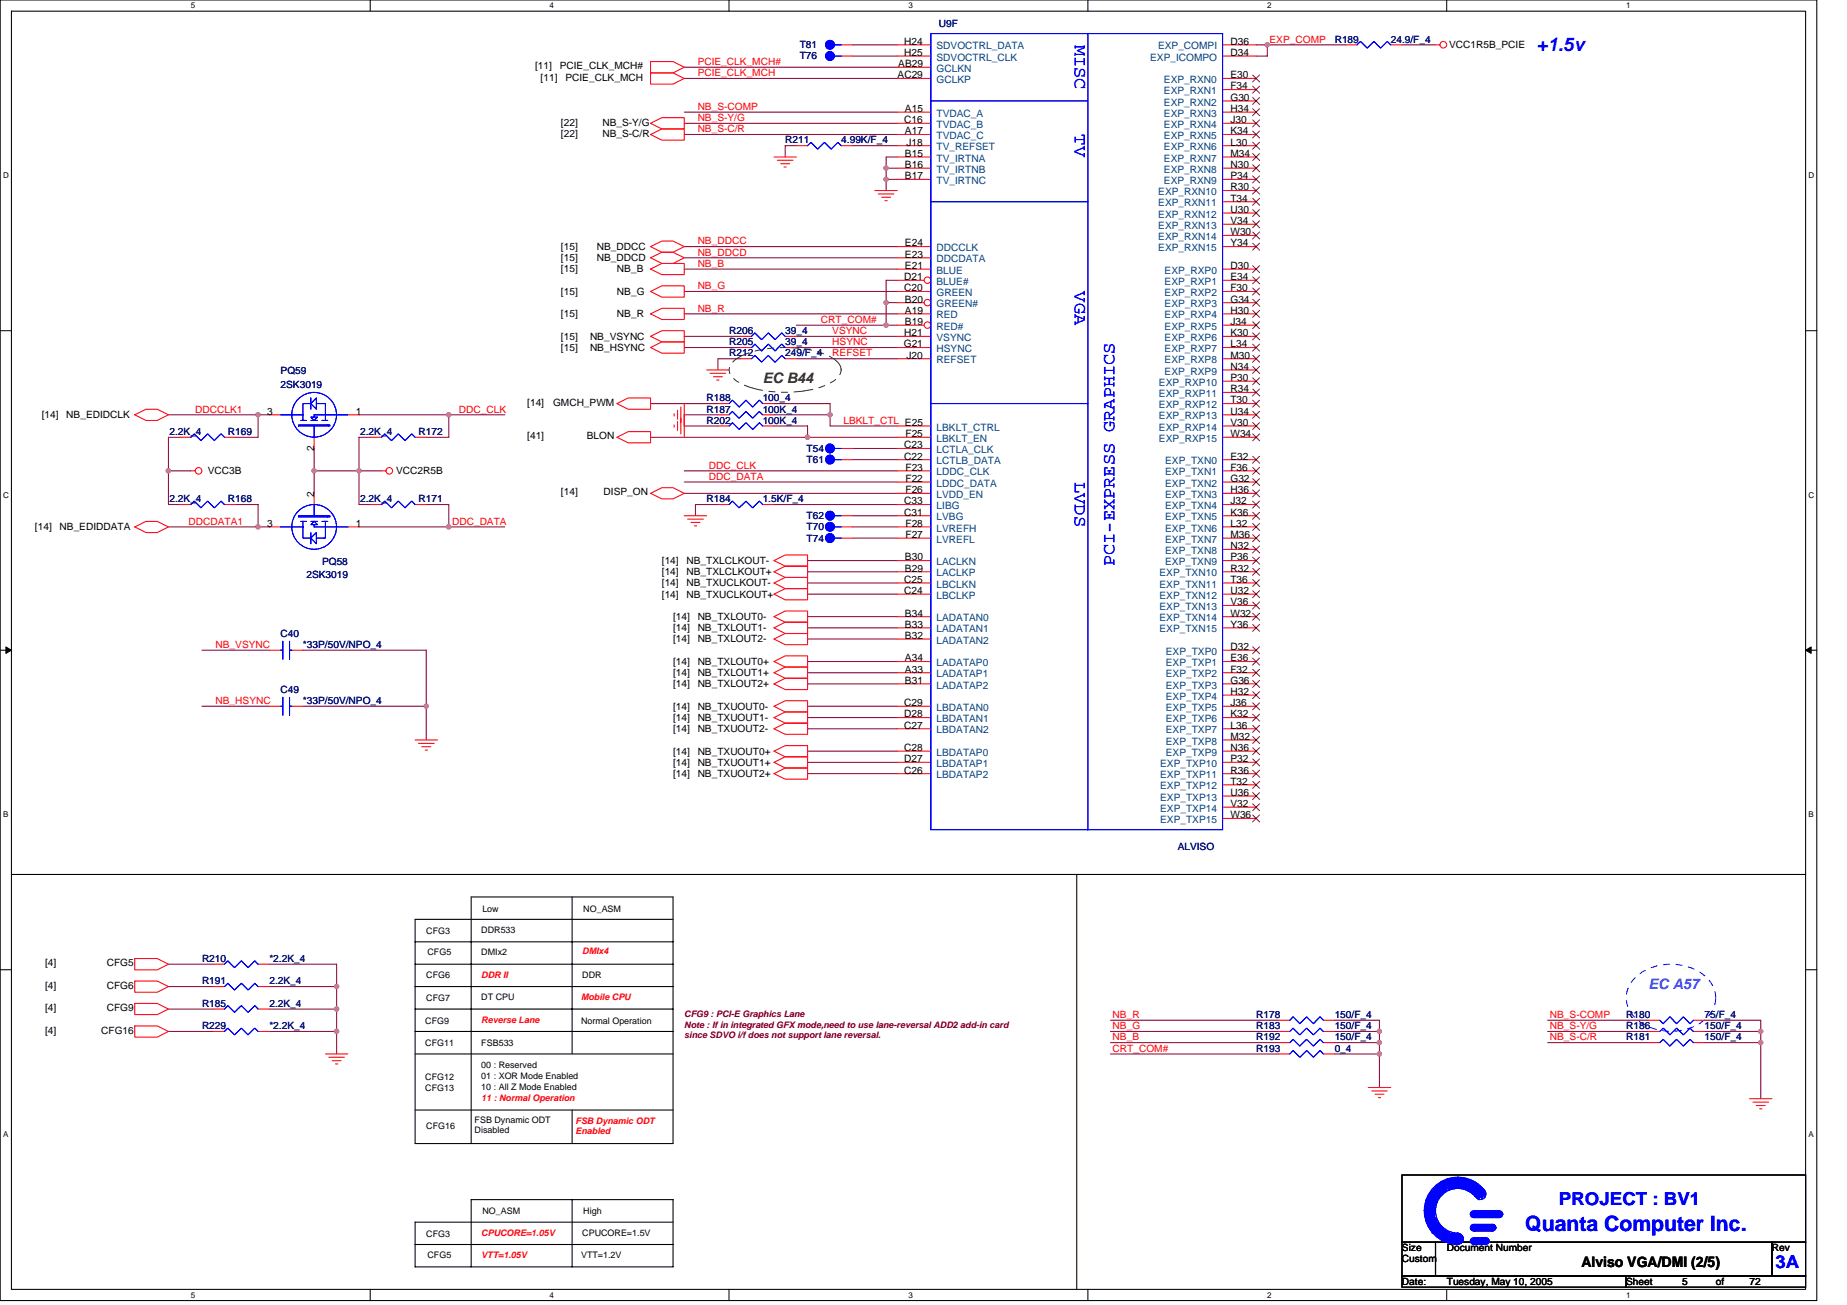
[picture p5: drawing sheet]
<svg xmlns="http://www.w3.org/2000/svg" width="297mm" height="210mm" viewBox="0 0 297 210" stroke-linecap="round" stroke-linejoin="round" font-family="sans-serif">
<path d="M0 0h292.2v209.2h-292.2zM1.8 1.8h288.6v205.6h-288.6z" fill="none" stroke="#000" stroke-width=".17"/>
<g fill="#fff">
<path d="M30.7 .2h.7v1.4h-.7z"/>
<path d="M30.7 207.6h.7v1.4h-.7z"/>
</g>
<path d="M59.5 0v1.8M59.5 207.4v1.8" fill="none" stroke="#000" stroke-width=".17"/>
<g fill="#fff">
<path d="M88.4 .2h.7v1.4h-.7z"/>
<path d="M88.4 207.6h.7v1.4h-.7z"/>
</g>
<path d="M117.2 0v1.8M117.2 207.4v1.8" fill="none" stroke="#000" stroke-width=".17"/>
<g fill="#fff">
<path d="M146.1 .2h.7v1.4h-.7z"/>
<path d="M146.1 207.6h.7v1.4h-.7z"/>
</g>
<path d="M175 0v1.8M175 207.4v1.8" fill="none" stroke="#000" stroke-width=".17"/>
<g fill="#fff">
<path d="M203.8 .2h.7v1.4h-.7z"/>
<path d="M203.8 207.6h.7v1.4h-.7z"/>
</g>
<path d="M232.7 0v1.8M232.7 207.4v1.8" fill="none" stroke="#000" stroke-width=".17"/>
<g fill="#fff">
<path d="M261.5 .2h.7v1.4h-.7z"/>
<path d="M261.5 207.6h.7v1.4h-.7z"/>
<path d="M.5 27.5h.9v1.4h-.9z"/>
<path d="M290.8 27.5h1v1.4h-1z"/>
<path d="M.5 78.9h.9v1.4h-.9z"/>
<path d="M290.8 78.9h1v1.4h-1z"/>
</g>
<path d="M0 53.2h1.8M290.4 53.2h1.8" fill="none" stroke="#000" stroke-width=".17"/>
<g fill="#fff">
<path d="M.5 130.3h.9v1.4h-.9z"/>
<path d="M290.8 130.3h.9v1.4h-.9z"/>
</g>
<path d="M0 104.6h1.8M290.4 104.6h1.8" fill="none" stroke="#000" stroke-width=".17"/>
<path d="M.9 104.1l.9 .5-.9 .5zM290.4 104.6l.9-.5v1z" fill="#000" stroke="#000" stroke-width=".16"/>
<g fill="#fff">
<path d="M.5 181.7h.9v1.4h-.9z"/>
<path d="M290.8 181.7h.9v1.4h-.9z"/>
</g>
<g fill="none" stroke="#000" stroke-width=".17">
<path d="M0 156h1.8M1.8 140.7h288.6M66.8 151.5h41.4M66.8 155.1h41.4M66.8 158.7h41.4M92 144.3v25.2M108.2 147.9h-41.4v36h41.4v-39.6h-32.4v39.6M173.2 140.7v66.7M290.4 156h1.8M66.8 162.3h41.4M66.8 165.9h41.4M66.8 169.5h41.4"/>
<path d="M66.8 178.5h41.4M92 178.5v5.4M92 193v10.8M108.2 196.6h-41.4v7.2h41.4v-10.8h-32.4v10.8M225.5 189h64.9v10.8h-64.9zM225.5 199.8h5.4v5.4h-5.4zM230.9 199.8h54.1v5.4h-54.1zM285 199.8h5.4v5.4h-5.4zM66.8 200.2h41.4M225.5 205.2h36v1.8h-36zM261.5 205.2h28.9v1.8h-28.9z"/>
</g>
<g fill="none" stroke="#800040" stroke-width=".17">
<path d="M110 12.6h34.3M110 10.8h34.3M110 18h34.3M110 19.8h34.3M137.1 7.2h7.2M137.1 9h7.2M202 7.2h14.4M203.8 7.2v1.8h-1.8M225.5 7.2h5.4M110 21.6h34.3M110 39.7h34.3M128.1 23.4h-1.8v1.9"/>
<path d="M137.1 23.4h7.2M142.5 27.1h1.8M142.5 28.9h1.8M144.3 25.3h-1.8v5.3M110 55.9h9.1M110 54.1h9.1M110 43.3h34.3M110 46.9h34.3M110 50.5h34.3M110 41.5h34.3M119.1 57.7h-3.6v1.8M128.1 55.9h16.2"/>
<path d="M128.1 54.1h16.2M128.1 57.7h16.2M128.1 52.3h16.2M142.5 48.7v3.6M144.3 45.1h-1.8v3.6h1.8M27.1 66.7h16.2M27.1 75.7h3.6M28.9 70.3h-1.8v10.9h1.8M41.5 66.7v3.6h-3.6M50.5 75.7h10.9M50.5 72.1v7.3M57.7 66.7h23.5"/>
<path d="M59.5 70.3h-1.8v10.9h1.8M72.2 66.7v3.6h-3.6M104.6 70.3h39.7M104.6 64.9h10.9M110 66.7h5.5M110 68.5h5.5M110 79.4h34.3M110 75.7h34.3M110 77.5h34.3M124.5 66.7h9M124.5 68.5h5.4v1.8M124.5 64.9h9v3.6h10.8"/>
<path d="M137.1 72.1h7.2M137.1 73.9h7.2M27.1 84.8h16.2M37.9 81.2h3.6v3.6M57.7 84.8h23.5M68.6 81.2h3.6v3.6M115.5 81.2h-3.7v1.8M124.5 81.2h19.8M129.9 90.2h14.4M129.9 92h14.4M129.9 93.8h14.4M129.9 95.6h14.4"/>
<path d="M129.9 99.2h14.4M137.1 84.8h7.2M137.1 86.6h7.2M137.1 83h7.2M32.5 113.6h10.8M32.5 104.6h10.8M48.7 113.6h19.9M48.7 104.6h19.9v14.4M129.9 117.2h14.4M129.9 115.4h14.4M129.9 113.6h14.4M129.9 101h14.4"/>
<path d="M129.9 102.8h14.4M129.9 106.4h14.4M129.9 108.2h14.4M129.9 110h14.4M129.9 120.8h14.4M129.9 122.6h14.4M129.9 124.4h14.4M27.1 155.1h7.2M27.1 158.7h7.2M43.3 155.1h10.8v14.4M43.3 158.7h10.8M27.1 165.9h7.2"/>
<path d="M27.1 162.3h7.2M43.3 165.9h10.8M43.3 162.3h10.8M178.6 164.1h27M178.6 167.7h27M178.6 165.9h27M178.6 169.5h27M214.6 165.9h7.2v1.8M214.6 164.1h7.2v1.8M214.6 167.7h7.2M214.6 169.5h7.2M221.8 167.7v7.2"/>
<path d="M248.9 164.1h16.2M248.9 167.7h16.2M248.9 165.9h16.2M274.1 165.9h9.1v1.8M274.1 164.1h9.1v1.8M274.1 167.7h9.1M283.2 167.7v9"/>
</g>
<g fill="#f0f" stroke="#f0f" stroke-width=".17">
<circle cx="203.8" cy="7.2" r=".35"/>
<circle cx="142.5" cy="28.8" r=".35"/>
<circle cx="129.9" cy="70.3" r=".35"/>
<circle cx="142.5" cy="52.3" r=".35"/>
<circle cx="142.5" cy="48.7" r=".35"/>
<circle cx="283.2" cy="165.9" r=".35"/>
<circle cx="283.2" cy="167.7" r=".35"/>
<circle cx="54.1" cy="165.9" r=".35"/>
<circle cx="54.1" cy="162.3" r=".35"/>
<circle cx="54.1" cy="158.7" r=".35"/>
<circle cx="142.5" cy="27" r=".35"/>
<circle cx="221.8" cy="165.9" r=".35"/>
<circle cx="221.8" cy="167.7" r=".35"/>
<circle cx="221.8" cy="169.5" r=".35"/>
<circle cx="41.5" cy="66.7" r=".35"/>
<circle cx="41.5" cy="84.7" r=".35"/>
<circle cx="72.2" cy="66.7" r=".35"/>
<circle cx="72.2" cy="84.7" r=".35"/>
<circle cx="57.7" cy="75.7" r=".35"/>
<circle cx="50.5" cy="75.7" r=".35"/>
<circle cx="27.1" cy="75.7" r=".35"/>
<circle cx="133.5" cy="66.7" r=".35"/>
<circle cx="68.5" cy="113.6" r=".35"/>
</g>
<g fill="none" stroke="#f00" stroke-width=".17">
<path d="M104.6 9.9h3.6l1.8 .9-1.8 .9h-3.6zM104.6 11.7h3.6l1.8 .9-1.8 .9h-3.6zM104.6 19.8l1.8-.9h3.6v1.8h-3.6zM135.3 7.2h1.8M135.3 9h1.8M144.3 7.2h5.4M144.3 9h5.4M144.3 10.8h5.4M144.3 12.6h5.4M144.3 18h5.4M144.3 19.8h5.4M216.4 7.2h1.8"/>
<path d="M223.7 7.2h1.8M230.9 7.2h.7M104.6 21.6l1.8-.9h3.6v1.8h-3.6zM104.6 39.7l1.8-.9h1.8l1.8 .9-1.8 .9h-1.8zM124.5 25.3h3.6M125 25.8h2.5M125.6 26.3h1.4M126.1 26.9h.3M128.1 23.4h1.8M135.3 23.4h1.8M140.7 30.6h3.6M141.2 31.2h2.6"/>
<path d="M141.8 31.7h1.4M142.3 32.3h.4M144.3 25.3h5.4M144.3 23.4h5.4M144.3 21.6h5.4M144.3 28.9h5.4M144.3 27.1h5.4M144.3 39.7h5.4M104.6 41.5l1.8-.9h1.8l1.8 .9-1.8 .9h-1.8zM104.6 54.1l1.8-.9h3.6v1.8h-3.6zM104.6 55.9l1.8-.9h3.6v1.8h-3.6zM104.6 43.3l1.8-.9h3.6v1.8h-3.6z"/>
<path d="M104.6 46.9l1.8-.9h3.6v1.8h-3.6zM104.6 50.5l1.8-.9h3.6v1.8h-3.6zM113.6 59.5h3.7M119.1 54.1h1.8M119.1 57.7h1.8M126.3 54.1h1.8M126.3 57.7h1.8M144.3 41.5h5.4M144.3 43.3h5.4M21.7 66.7l1.8-.9h1.8l1.8 .9-1.8 .9h-1.8zM30.7 75.7h.7M43.3 66.7h1.8"/>
<path d="M50.5 70.3v1.8M50.5 79.4v1.8M55.9 66.7h1.8M59.5 70.3h1.9M61.4 75.7h.7M66.8 70.3h1.8M99.2 70.3l1.8-.9h3.6v1.8h-3.6zM99.2 64.9l1.8-.9h3.6v1.8h-3.6zM104.6 79.4l1.8-1h1.8l1.8 1-1.8 .8h-1.8zM108.4 66.5v.4M108.4 68.3v.4M109 66v1.4"/>
<path d="M109 67.8v1.4M109.5 65.5v4.3M110 64.9v5.4M114.2 60h2.5M114.7 60.6h1.5M115.3 61.1h.3M115.5 66.7h1.8M122.7 66.7h1.8M135.3 72.1h1.8M135.3 73.9h1.8M21.7 84.8l1.8-.9h1.8l1.8 .9-1.8 .9h-1.8zM43.3 84.8h1.8"/>
<path d="M55.9 84.8h1.8M59.5 81.2h1.9M66.8 81.2h1.8M110 83h3.6M110.6 83.5h2.5M111.1 84h1.5M111.7 84.6h.3M115.5 81.2h1.8M122.7 81.2h1.8M124.5 90.2l1.8-.9h3.6v1.8h-3.6zM124.5 99.2l1.8-.9h3.6v1.8h-3.6zM124.5 92l1.8-.9h3.6v1.8h-3.6z"/>
<path d="M124.5 93.8l1.8-.9h3.6v1.8h-3.6zM124.5 95.6l1.8-.9h3.6v1.8h-3.6zM135.3 86.6h1.8M43.3 104.6h1.8M43.3 113.6h1.8M46.9 104.6h1.8M46.9 113.6h1.8M66.8 119h3.6M67.3 119.6h2.5M124.5 101l1.8-.9h3.6v1.8h-3.6zM124.5 102.8l1.8-.9h3.6v1.8h-3.6zM124.5 108.2l1.8-.9h3.6v1.8h-3.6z"/>
<path d="M124.5 110l1.8-.9h3.6v1.8h-3.6zM124.5 106.4l1.8-.9h3.6v1.8h-3.6zM124.5 115.4l1.8-.9h3.6v1.8h-3.6zM124.5 117.2l1.8-.9h3.6v1.8h-3.6zM124.5 113.6l1.8-.9h3.6v1.8h-3.6zM67.8 120.1h1.5M68.4 120.6h.3M124.5 122.6l1.8-.9h3.6v1.8h-3.6zM124.5 124.4l1.8-.9h3.6v1.8h-3.6zM124.5 120.8l1.8-.9h3.6v1.8h-3.6zM21.7 154.2h3.6l1.8 .9-1.8 .9h-3.6zM21.7 157.8h3.6l1.8 .9-1.8 .9h-3.6z"/>
<path d="M34.3 155.1h1.8M34.3 158.7h1.8M41.5 155.1h1.8M41.5 158.7h1.8M21.7 165h3.6l1.8 .9-1.8 .9h-3.6zM21.7 161.4h3.6l1.8 .9-1.8 .9h-3.6zM34.3 162.3h1.8M41.5 162.3h1.8M52.3 169.5h3.6M52.9 170.1h2.5M53.4 170.6h1.5M54 171.1h.3"/>
<path d="M205.6 169.5h1.8M205.6 164.1h1.8M205.6 167.7h1.8M212.8 169.5h1.8M212.8 164.1h1.8M212.8 167.7h1.8M220 174.9h3.7M220.6 175.5h2.5M221.1 176h1.5M221.7 176.6h.3M265.1 165.9h1.8M272.3 165.9h1.8"/>
<path d="M281.4 176.7h3.6M281.9 177.3h2.5M282.4 177.8h1.5M283 178.4h.4"/>
<circle cx="232.1" cy="7.2" r=".54"/>
<circle cx="31.9" cy="75.7" r=".53"/>
<circle cx="62.6" cy="75.7" r=".53"/>
</g>
<path d="M262.9 157.3a8.7 8.7 0 0 1 11.6 0 4.4 4.4 0 0 1-.7 7 8.8 8.8 0 0 1-10.9-.6 4.3 4.3 0 0 1 0-6.4z" fill="none" stroke="#00f" stroke-width=".16" stroke-dasharray="1 1 1 1 1 1 1 1"/>
<path d="M118.1 58a13.6 13.6 0 0 1 8.2-2.1 13.7 13.7 0 0 1 8.1 2.1 1.78 1.78 0 0 1 0 3 13.7 13.7 0 0 1-8.1 2.1 13.6 13.6 0 0 1-8.2-2.1 1.79 1.79 0 0 1 0-3z" fill="none" stroke="#008000" stroke-width=".16" stroke-dasharray="3 1 1 1 1 1"/>
<g fill="none" stroke="#00f" stroke-width=".17">
<path d="M134.2 9h1.1M134.2 7.2h1.1M218.2 7.2l.6-.5 1.1 1 1.1-1 1 1 1.1-1 .6 .5M129.9 23.4l.5-.5 1.1 1.1 1.1-1.1 1.1 1.1 1-1.1 .6 .5M120.9 54.1l.5-.5 1.1 1 1.1-1 1 1 1.1-1 .6 .5M120.9 57.7l.5-.5 1.1 1.1 1.1-1.1 1 1.1 1.1-1.1 .6 .5M45.1 66.7h3.6M48 68.3h5.1v.2h-5.1zM48.4 67.6h.9M48.7 66.7v.9M50 64.9h-1.3v1.8M50 64.9l.9-.9v1.6"/>
<path d="M50 64.9l.9 .9v-.3M50 67.1h1.1l-.6 .5zM50 64v1.8M50 67.6h1.1M50.5 68.5v1.8M50.9 64.9h1.4v2.7M51.8 67.6h.9M55.9 66.7h-5.4v.4M61.4 70.3l.5-.5 1.1 1.1 1-1.1 1.1 1.1 1.1-1.1 .6 .5M117.3 66.7l.5-.5 1.1 1.1 1.1-1.1 1 1.1 1.1-1.1 .6 .5M134.2 72.1h1.1M134.2 73.9h1.1"/>
<path d="M45.1 84.8h3.6M48 83h5.1v.1h-5.1zM48.4 83.9h.9M48.7 84.8v1.8h1.3M48.7 83.9v.9M50 84.4l.5-.5 .6 .5zM50 83.9h1.1M50 85.7v1.8M50.5 84.4v.4h5.4M50.5 81.2v1.8M50.9 85.8v1.7l-.9-.9M50.9 86v-.3l-.9 .9"/>
<path d="M51.8 83.9h.9M52.3 83.9v2.7h-1.4M61.4 81.2l.5-.6 1.1 1.1 1-1.1 1.1 1.1 1.1-1.1 .6 .6M117.3 81.2l.5-.6 1.1 1.1 1.1-1.1 1 1.1 1.1-1.1 .6 .6M134.2 86.6h1.1M45.1 104.6h.4M45.1 113.6h.4M45.5 103.1v2.9M45.5 112.2v2.9M46.6 104.6h.3M46.6 103.1v2.9M46.6 112.2v2.9"/>
<path d="M46.6 113.6h.3M36.1 155.1l.5-.6 1.1 1.1 1.1-1.1 1.1 1.1 1.1-1.1 .5 .6M36.1 158.7l.5-.5 1.1 1 1.1-1 1.1 1 1.1-1 .5 .5M36.1 162.3l.5-.5 1.1 1 1.1-1 1.1 1 1.1-1 .5 .5M207.4 164.1l.6-.5 1 1.1 1.1-1.1 1.1 1.1 1.1-1.1 .5 .5M207.4 169.5l.6-.5 1 1.1 1.1-1.1 1.1 1.1 1.1-1.1 .5 .5M207.4 167.7l.6-.5 1 1.1 1.1-1.1 1.1 1.1 1.1-1.1 .5 .5M266.9 165.9l.6-.5 1.1 1.1 1-1.1 1.1 1.1 1.1-1.1 .5 .5M229.3 193.5v2.5l.1 .6v-3.6l.2-.4v4.5l.2 .2v-5.1l.2-.3v5.8l.1 .1v-6.1l.2-.2v6.9M230.5 198.4v-7.1l.2-.1v7.3h.2v-2.6l.2 .3v2.5l.1 .2v-2.3l.2 .3v2.2l.2 .2v-2.2l.2 .2v2.2h.2v-2l.1 .2v1.9h.2v-1.8l.2 .2v1.6l.2 .2v-1.8l.2 .2v1.6h.1v-1.4M230.9 190.8v3.1l.2-.6v-2.5l.1-.2v2.4l.2-.2v-2.4l.2-.2v2.2l.2-.2v-2.1h.2v2l.1-.2v-1.8l.2-.2v1.8l.2-.2v-1.6l.2-.2v1.8M233 198.2v.2h.2v1.4h.2v-1.4h.2v1.6h-.4l.6-1.6v1.6l.1-.2v-1.4l.2 .3v1.3h.2v-1.5h.2v1.5h.2v-1.5h.1v1.5l.2-.2v-1.1l.2 .2v.7"/>
<path d="M233 189.5v1.8l-.1-.1v-1.5zM233 190.8a4.2 4.2 0 0 1 5 1.8M233 190.7l1.5-.3a4.3 4.3 0 0 1 3.8 2.4M233 190.5a4.6 4.6 0 0 1 5.5 2.3M233 190.3l1.5-.2a4.7 4.7 0 0 1 4 2.3M233 190.1a4.9 4.9 0 0 1 5.7 2.3M233.1 191.2a3.8 3.8 0 0 1 4.7 1.8M233.1 191.1l1.4-.3a4 4 0 0 1 3.5 2.2M233.2 189.9l1.3-.2a5 5 0 0 1 4.3 2.6M233.2 189.7a5.3 5.3 0 0 1 5.7 2.4M233.2 189.7v1.5M236.6 194.9h4.9v.2h-5v.2h5.2l-.2 .2h-4.9l.2 .2h4.7"/>
<path d="M236.6 197.1h3.8v.2h-3.8l-.1 .2h4.1l-.2 .2h-3.9l.3 .1h3.4M236.6 199.3h2.7v.2h-2.8v.1h3l-.2 .2h-2.8l.3 .2h2.5M237 199.1h2M237 198h3.1M237 196.9h3.1M237 195.9h4.1M237 194.8h4.1M237.3 192.5a3.6 3.6 0 0 0-2.8-1.3 3.6 3.6 0 0 0-3.6 3.5 3.6 3.6 0 0 0 3.6 3.7M238.7 191.4a5.4 5.4 0 0 0-4.2-2 5.4 5.4 0 0 0-5.4 5.3 5.4 5.4 0 0 0 5.4 5.5M237 200.2h2"/>
<circle cx="50.5" cy="66.7" r="3.6"/>
<circle cx="50.5" cy="84.7" r="3.6"/>
<circle cx="234.5" cy="199.3" r=".89"/>
<circle cx="237" cy="195.3" r=".53"/>
<circle cx="237" cy="199.6" r=".53"/>
<circle cx="237" cy="197.5" r=".53"/>
<circle cx="238.1" cy="192" r=".89"/>
<circle cx="239" cy="199.6" r=".53"/>
<circle cx="240" cy="197.5" r=".53"/>
<circle cx="241.1" cy="195.3" r=".54"/>
</g>
<g fill="#00f" stroke="#00f" stroke-width=".17">
<circle cx="133.5" cy="9" r=".71"/>
<circle cx="133.5" cy="7.2" r=".71"/>
<circle cx="133.5" cy="72.1" r=".71"/>
<circle cx="133.5" cy="73.9" r=".71"/>
<circle cx="133.5" cy="86.5" r=".71"/>
</g>
<circle cx="149.2" cy="45.1" r=".52" fill="#fff" stroke="#f00" stroke-width=".17"/>
<path d="M144.3 45.1h4.3M144.3 46.9h5.4" fill="none" stroke="#f00" stroke-width=".17"/>
<circle cx="149.2" cy="48.7" r=".52" fill="#fff" stroke="#f00" stroke-width=".17"/>
<path d="M144.3 48.7h4.3M144.3 50.5h5.4" fill="none" stroke="#f00" stroke-width=".17"/>
<circle cx="149.2" cy="52.3" r=".52" fill="#fff" stroke="#f00" stroke-width=".17"/>
<g fill="none" stroke="#f00" stroke-width=".17">
<path d="M196.6 7.2h5.4M196.6 9h5.4M196.6 12.6h5.4M196.6 14.4h5.4M196.6 16.2h5.4M196.6 18h5.4M196.6 19.8h5.4M196.6 21.6h5.4M196.6 23.4h5.4M196.6 25.3h5.4M196.6 27.1h5.4M196.6 28.9h5.4"/>
<path d="M196.6 30.6h5.4M196.6 32.4h5.4M196.6 34.3h5.4M196.6 36.1h5.4M196.6 37.9h5.4M196.6 39.7h5.4M119.1 55.9h1.8M126.3 55.9h1.8M144.3 52.3h4.3M144.3 54.1h5.4M144.3 55.9h5.4M144.3 57.7h5.4"/>
<path d="M196.6 52.3h5.4M196.6 54.1h5.4M196.6 55.9h5.4M196.6 57.7h5.4M196.6 43.3h5.4M196.6 45.1h5.4M196.6 46.9h5.4M196.6 48.7h5.4M196.6 50.5h5.4M196.6 59.5h5.4M28.9 70.3h1.8M36.1 70.3h1.8"/>
<path d="M115.5 68.5h1.8M115.5 64.9h1.8M122.7 68.5h1.8M122.7 64.9h1.8M144.3 68.5h5.4M144.3 70.3h5.4M144.3 72.1h5.4M144.3 73.9h5.4M144.3 75.7h5.4M144.3 79.4h5.4M144.3 77.5h5.4M196.6 68.5h5.4"/>
<path d="M196.6 70.3h5.4M196.6 73.9h5.4M196.6 75.7h5.4M196.6 79.4h5.4M196.6 77.5h5.4M196.6 61.3h5.4M196.6 63.1h5.4M196.6 64.9h5.4M196.6 66.7h5.4M28.9 81.2h1.8M36.1 81.2h1.8M135.3 83h1.8"/>
<path d="M135.3 84.8h1.8M144.3 81.2h5.4M144.3 83h5.4M144.3 84.8h5.4M144.3 86.6h5.4M144.3 90.2h5.4M144.3 92h5.4M144.3 93.8h5.4M144.3 95.6h5.4M144.3 99.2h5.4M196.6 81.2h5.4M196.6 83h5.4"/>
<path d="M196.6 84.8h5.4M196.6 86.6h5.4M196.6 90.2h5.4M196.6 92h5.4M196.6 93.8h5.4M196.6 95.6h5.4M196.6 99.2h5.4M196.6 88.4h5.4M196.6 97.4h5.4M144.3 101h5.4M144.3 102.8h5.4M144.3 106.4h5.4"/>
<path d="M144.3 108.2h5.4M144.3 110h5.4M144.3 113.6h5.4M144.3 115.4h5.4M144.3 117.2h5.4M196.6 101h5.4M196.6 106.4h5.4M196.6 108.2h5.4M196.6 110h5.4M196.6 113.6h5.4M196.6 115.4h5.4M196.6 117.2h5.4"/>
<path d="M196.6 104.6h5.4M196.6 111.8h5.4M196.6 119h5.4M144.3 120.8h5.4M144.3 122.6h5.4M144.3 124.4h5.4M196.6 120.8h5.4M196.6 122.6h5.4M196.6 124.4h5.4M196.6 126.2h5.4M196.6 128h5.4M196.6 129.8h5.4"/>
<path d="M196.6 131.6h5.4M34.3 165.9h1.8M41.5 165.9h1.8M205.6 165.9h1.8M212.8 165.9h1.8M265.1 164.1h1.8M265.1 167.7h1.8M272.3 164.1h1.8M272.3 167.7h1.8"/>
</g>
<g fill="none" stroke="#804000" stroke-width=".16">
<path d="M201.5 12.1l1.1 1.1M201.5 13.9l1.1 1.1M201.5 15.7l1.1 1.1M201.5 17.5l1.1 1.1M201.5 19.3l1.1 1.1M202.6 12.1l-1.2 1.1M202.6 13.9l-1.2 1.1M202.6 15.7l-1.2 1.1M202.6 17.5l-1.2 1.1M202.6 19.3l-1.2 1.1M201.5 21.1l1.1 1.1M201.5 22.9l1.1 1.1"/>
<path d="M201.5 24.7l1.1 1.1M201.5 26.5l1.1 1.1M201.5 28.3l1.1 1.1M201.5 30.1l1.1 1.1M201.5 31.9l1.1 1.1M201.5 33.7l1.1 1.1M201.5 35.5l1.1 1.1M201.5 37.3l1.1 1.1M201.5 39.1l1.1 1.1M202.6 21.1l-1.2 1.1M202.6 22.9l-1.2 1.1M202.6 24.7l-1.2 1.1"/>
<path d="M202.6 26.5l-1.2 1.1M202.6 28.3l-1.2 1.1M202.6 30.1l-1.2 1.1M202.6 31.9l-1.2 1.1M202.6 33.7l-1.2 1.1M202.6 35.5l-1.2 1.1M202.6 37.3l-1.2 1.1M202.6 39.1l-1.2 1.1M201.5 42.7l1.1 1.2M201.5 44.5l1.1 1.2M201.5 46.3l1.1 1.2M201.5 48.1l1.1 1.2"/>
<path d="M201.5 49.9l1.1 1.2M201.5 51.8l1.1 1.1M201.5 53.6l1.1 1.1M201.5 55.4l1.1 1.1M201.5 57.1l1.1 1.2M201.5 58.9l1.1 1.2M202.6 42.7l-1.2 1.2M202.6 44.5l-1.2 1.2M202.6 46.3l-1.2 1.2M202.6 48.1l-1.2 1.2M202.6 49.9l-1.2 1.2M202.6 51.8l-1.2 1.1"/>
<path d="M202.6 53.6l-1.2 1.1M202.6 55.4l-1.2 1.1M202.6 57.1l-1.2 1.2M202.6 58.9l-1.2 1.2M201.5 60.8l1.1 1.1M201.5 62.6l1.1 1.1M201.5 64.4l1.1 1.1M201.5 66.2l1.1 1.1M201.5 68l1.1 1.1M201.5 69.8l1.1 1.1M201.5 73.4l1.1 1.1M201.5 75.2l1.1 1.1"/>
<path d="M201.5 77l1.1 1.1M201.5 78.8l1.1 1.1M202.6 60.8l-1.2 1.1M202.6 62.6l-1.2 1.1M202.6 64.4l-1.2 1.1M202.6 66.2l-1.2 1.1M202.6 68l-1.2 1.1M202.6 69.8l-1.2 1.1M202.6 73.4l-1.2 1.1M202.6 75.2l-1.2 1.1M202.6 77l-1.2 1.1M202.6 78.8l-1.2 1.1"/>
<path d="M201.5 80.6l1.1 1.1M201.5 82.4l1.1 1.1M201.5 84.2l1.1 1.1M201.5 86l1.1 1.1M201.5 87.8l1.1 1.1M201.5 89.6l1.1 1.1M201.5 91.4l1.1 1.1M201.5 93.2l1.1 1.1M201.5 95l1.1 1.1M201.5 96.8l1.1 1.2M201.5 98.6l1.1 1.2M202.6 80.6l-1.2 1.1"/>
<path d="M202.6 82.4l-1.2 1.1M202.6 84.2l-1.2 1.1M202.6 86l-1.2 1.1M202.6 87.8l-1.2 1.1M202.6 89.6l-1.2 1.1M202.6 91.4l-1.2 1.1M202.6 93.2l-1.2 1.1M202.6 95l-1.2 1.1M202.6 96.8l-1.2 1.2M202.6 98.6l-1.2 1.2M201.5 100.4l1.1 1.2M201.5 104l1.1 1.2"/>
<path d="M201.5 105.9l1.1 1.1M201.5 107.7l1.1 1.1M201.5 109.5l1.1 1.1M201.5 111.3l1.1 1.1M201.5 113.1l1.1 1.1M201.5 114.9l1.1 1.1M201.5 116.7l1.1 1.1M201.5 118.5l1.1 1.1M202.6 100.4l-1.2 1.2M202.6 104l-1.2 1.2M202.6 105.9l-1.2 1.1M202.6 107.7l-1.2 1.1"/>
<path d="M202.6 109.5l-1.2 1.1M202.6 111.3l-1.2 1.1M202.6 113.1l-1.2 1.1M202.6 114.9l-1.2 1.1M202.6 116.7l-1.2 1.1M202.6 118.5l-1.2 1.1M201.5 120.3l1.1 1.1M201.5 122.1l1.1 1.1M201.5 123.9l1.1 1.1M201.5 125.7l1.1 1.1M201.5 127.5l1.1 1.1M201.5 129.3l1.1 1.1"/>
<path d="M201.5 131.1l1.1 1.1M202.6 120.3l-1.2 1.1M202.6 122.1l-1.2 1.1M202.6 123.9l-1.2 1.1M202.6 125.7l-1.2 1.1M202.6 127.5l-1.2 1.1M202.6 129.3l-1.2 1.1M202.6 131.1l-1.2 1.1"/>
</g>
<g fill="none" stroke="#00f" stroke-width=".17">
<path d="M149.7 5.4h46.9v128.1h-46.9zM149.7 16.2h25.3M175 5.4v128.1M149.7 32.4h25.3M120.9 55.9l.5-.5 1.1 1.1 1.1-1.1 1 1.1 1.1-1.1 .6 .5M30.7 70.3l.5-.5 1.1 1.1 1.1-1.1 1.1 1.1 1.1-1.1 .5 .5M117.3 68.5l.5-.5 1.1 1.1 1.1-1.1 1 1.1 1.1-1.1 .6 .5M117.3 64.9l.5-.5 1.1 1.1 1.1-1.1 1 1.1 1.1-1.1 .6 .5M149.7 64.9h25.3M30.7 81.2l.5-.6 1.1 1.1 1.1-1.1 1.1 1.1 1.1-1.1 .5 .6M134.2 83h1.1M134.2 84.8h1.1"/>
<path d="M36.1 165.9l.5-.5 1.1 1.1 1.1-1.1 1.1 1.1 1.1-1.1 .5 .5M207.4 165.9l.6-.5 1 1.1 1.1-1.1 1.1 1.1 1.1-1.1 .5 .5M266.9 164.1l.6 .6 1.1-1.1 1 1.1 1.1-1.1 1.1 1.1 .5-.6M266.9 167.7l.6-.5 1.1 1.1 1-1.1 1.1 1.1 1.1-1.1 .5 .5"/>
</g>
<g fill="#00f" stroke="#00f" stroke-width=".17">
<circle cx="133.5" cy="82.9" r=".71"/>
<circle cx="133.5" cy="84.7" r=".71"/>
</g>
<g fill="#f0f" stroke="#f0f" stroke-width=".17">
<circle cx="203.8" cy="7.2" r=".35"/>
<circle cx="142.5" cy="28.8" r=".35"/>
<circle cx="129.9" cy="70.3" r=".35"/>
<circle cx="142.5" cy="52.3" r=".35"/>
<circle cx="142.5" cy="48.7" r=".35"/>
<circle cx="283.2" cy="165.9" r=".35"/>
<circle cx="283.2" cy="167.7" r=".35"/>
<circle cx="54.1" cy="165.9" r=".35"/>
<circle cx="54.1" cy="162.3" r=".35"/>
<circle cx="54.1" cy="158.7" r=".35"/>
<circle cx="142.5" cy="27" r=".35"/>
<circle cx="221.8" cy="165.9" r=".35"/>
<circle cx="221.8" cy="167.7" r=".35"/>
<circle cx="221.8" cy="169.5" r=".35"/>
<circle cx="41.5" cy="66.7" r=".35"/>
<circle cx="41.5" cy="84.7" r=".35"/>
<circle cx="72.2" cy="66.7" r=".35"/>
<circle cx="72.2" cy="84.7" r=".35"/>
<circle cx="57.7" cy="75.7" r=".35"/>
<circle cx="50.5" cy="75.7" r=".35"/>
<circle cx="27.1" cy="75.7" r=".35"/>
<circle cx="133.5" cy="66.7" r=".35"/>
<circle cx="68.5" cy="113.6" r=".35"/>
</g>
<text font-size="3.4" fill="#00f" x="245.3" y="197.9">Quanta Computer Inc.</text>
<text font-size="3" fill="#00f" x="247.1" y="8.2">+1.5v</text>
<g font-size="2.9" fill="#00f">
<text x="172.9" y="7.2" transform="rotate(90 172.9 7.2)">MISC</text>
<text x="172.9" y="21.6" transform="rotate(90 172.9 21.6)">TV</text>
<text x="172.9" y="46.9" transform="rotate(90 172.9 46.9)">VGA</text>
<text x="172.9" y="77.5" transform="rotate(90 172.9 77.5)">LVDS</text>
<text x="179.2" y="91.1" transform="rotate(-90 179.2 91.1)">PCI-EXPRESS GRAPHICS</text>
<text x="250.7" y="193.8">PROJECT : BV1</text>
<text x="285.5" y="203.9">3A</text>
</g>
<text font-size="2.3" fill="#008000" x="122.7" y="61.6">EC B44</text>
<text font-size="2.3" fill="#0080ff" x="265.1" y="159">EC A57</text>
<text font-size="2.3" x="254.3" y="203.8">Alviso VGA/DMI (2/5)</text>
<g font-size="1.6" fill="#000080">
<text x="151" y="4.3">U9F</text>
<text x="128.6" y="9.5">T76</text>
<text x="128.6" y="7.7">T81</text>
<text x="214.6" y="6.8">R189</text>
<text x="223.7" y="6.8">24.9/F_4</text>
<text x="126.3" y="23.1">R211</text>
<text x="135.3" y="23.1">4.99K/F_4</text>
<text x="117.3" y="53.7">R206</text>
<text x="126.3" y="53.7">39_4</text>
<text x="117.3" y="57.3">R212</text>
<text x="117.3" y="55.5">R205</text>
<text x="126.3" y="57.3">249/F_4</text>
<text x="126.3" y="55.5">39_4</text>
<text x="45.1" y="60.2">PQ59</text>
<text x="45.1" y="62.4">2SK3019</text>
<text x="113.6" y="64.6">R188</text>
<text x="122.7" y="64.6">100_4</text>
<text x="27.3" y="70">2.2K_4</text>
<text x="36.6" y="70">R169</text>
<text x="57.9" y="70">2.2K_4</text>
<text x="67.3" y="70">R172</text>
<text x="113.6" y="66.4">R187</text>
<text x="113.6" y="68.2">R202</text>
<text x="122.7" y="66.4">100K_4</text>
<text x="122.7" y="68.2">100K_4</text>
<text x="129.7" y="72.7">T54</text>
<text x="129.7" y="74.5">T61</text>
<text x="27.3" y="80.8">2.2K_4</text>
<text x="36.6" y="80.8">R168</text>
<text x="57.9" y="80.8">2.2K_4</text>
<text x="67.3" y="80.8">R171</text>
<text x="113.6" y="80.8">R184</text>
<text x="122.7" y="80.8">1.5K/F_4</text>
<text x="129.7" y="83.5">T62</text>
<text x="129.7" y="87.1">T74</text>
<text x="129.7" y="85.3">T70</text>
<text x="49.3" y="93">2SK3019</text>
<text x="51.8" y="90.9">PQ58</text>
<text x="45.1" y="102.4">C40</text>
<text x="48.7" y="104.2">*33P/50V/NPO_4</text>
<text x="45.1" y="111.4">C49</text>
<text x="48.7" y="113.2">*33P/50V/NPO_4</text>
<text x="189.4" y="136.7">ALVISO</text>
<text x="32.5" y="154.7">R210</text>
<text x="43.3" y="154.7">*2.2K_4</text>
<text x="32.5" y="161.9">R185</text>
<text x="32.5" y="158.3">R191</text>
<text x="43.3" y="161.9">2.2K_4</text>
<text x="43.3" y="158.3">2.2K_4</text>
<text x="32.5" y="165.5">R229</text>
<text x="43.3" y="165.5">*2.2K_4</text>
<text x="202" y="163.7">R178</text>
<text x="202" y="167.3">R192</text>
<text x="202" y="165.5">R183</text>
<text x="214.6" y="163.7">150/F_4</text>
<text x="214.6" y="167.3">150/F_4</text>
<text x="214.6" y="165.5">150/F_4</text>
<text x="261.5" y="165.5">R186</text>
<text x="261.5" y="163.7">R180</text>
<text x="261.5" y="167.3">R181</text>
<text x="274.1" y="165.5">150/F_4</text>
<text x="274.1" y="163.7">75/F_4</text>
<text x="274.1" y="167.3">150/F_4</text>
<text x="202" y="169.1">R193</text>
<text x="214.6" y="169.1">0_4</text>
</g>
<g font-size="1.6">
<text x="86.1" y="11.2">[11]</text>
<text x="90" y="11.2">PCIE_CLK_MCH#</text>
<text x="144.5" y="10.8">AB29</text>
<text x="145.4" y="7.2">H24</text>
<text x="145.4" y="9">H25</text>
<text x="197.9" y="7.2">D36</text>
<text x="197.9" y="9">D34</text>
<text x="233" y="7.7">VCC1R5B_PCIE</text>
<text x="86.9" y="13">[11]</text>
<text x="90.9" y="13">PCIE_CLK_MCH</text>
<text x="144.4" y="12.6">AC29</text>
<text x="197.9" y="12.6">E30</text>
<text x="197.9" y="14.4">F34</text>
<text x="197.9" y="16.2">G30</text>
<text x="90.2" y="22">[22]</text>
<text x="90.2" y="20.2">[22]</text>
<text x="96.9" y="22">NB_S-C/R</text>
<text x="96.9" y="20.2">NB_S-Y/G</text>
<text x="145.4" y="19.8">C16</text>
<text x="145.5" y="18">A15</text>
<text x="145.5" y="21.6">A17</text>
<text x="145.8" y="23.4">J18</text>
<text x="197.9" y="18">H34</text>
<text x="197.9" y="19.8">J30</text>
<text x="197.9" y="21.6">K34</text>
<text x="197.9" y="23.4">L30</text>
<text x="145.5" y="25.2">B15</text>
<text x="145.5" y="28.8">B17</text>
<text x="145.5" y="27">B16</text>
<text x="197.9" y="25.2">M34</text>
<text x="197.9" y="27">N30</text>
<text x="197.9" y="28.8">P34</text>
<text x="197.9" y="30.6">R30</text>
<text x="197.9" y="32.4">T34</text>
<text x="197.9" y="34.2">U30</text>
<text x="90.2" y="40.2">[15]</text>
<text x="96" y="40.2">NB_DDCC</text>
<text x="145.5" y="39.6">E24</text>
<text x="145.5" y="41.4">E23</text>
<text x="197.9" y="36">V34</text>
<text x="197.9" y="37.8">W30</text>
<text x="197.9" y="39.6">Y34</text>
<text x="90.2" y="43.8">[15]</text>
<text x="90.2" y="47.4">[15]</text>
<text x="90.2" y="42">[15]</text>
<text x="96" y="42">NB_DDCD</text>
<text x="99.2" y="43.8">NB_B</text>
<text x="99.2" y="47.4">NB_G</text>
<text x="145.4" y="45.1">D21</text>
<text x="145.4" y="46.9">C20</text>
<text x="145.5" y="43.3">E21</text>
<text x="197.9" y="43.3">D30</text>
<text x="197.9" y="45.1">E34</text>
<text x="197.9" y="46.9">F30</text>
<text x="90.2" y="51">[15]</text>
<text x="99.2" y="51">NB_R</text>
<text x="145.5" y="48.7">B20</text>
<text x="145.5" y="50.5">A19</text>
<text x="145.5" y="52.3">B19</text>
<text x="197.9" y="48.7">G34</text>
<text x="197.9" y="50.5">H30</text>
<text x="197.9" y="52.3">J34</text>
<text x="90.2" y="54.6">[15]</text>
<text x="90.2" y="56.4">[15]</text>
<text x="94.9" y="54.6">NB_VSYNC</text>
<text x="94.9" y="56.4">NB_HSYNC</text>
<text x="145.3" y="55.9">G21</text>
<text x="145.4" y="54.1">H21</text>
<text x="145.8" y="57.7">J20</text>
<text x="197.9" y="54.1">K30</text>
<text x="197.9" y="55.9">L34</text>
<text x="197.9" y="57.7">M30</text>
<text x="197.9" y="59.5">N34</text>
<text x="84.8" y="65.3">[14]</text>
<text x="88.9" y="65.3">GMCH_PWM</text>
<text x="197.9" y="61.3">P30</text>
<text x="197.9" y="63.1">R34</text>
<text x="197.9" y="64.9">T30</text>
<text x="6.7" y="67.3">[14]</text>
<text x="10.7" y="67.3">NB_EDIDCLK</text>
<text x="42.9" y="66.7">3</text>
<text x="57.2" y="66.7">1</text>
<text x="84.8" y="70.7">[41]</text>
<text x="94.4" y="70.7">BLON</text>
<text x="145.6" y="70.3">F25</text>
<text x="197.9" y="66.7">U34</text>
<text x="197.9" y="68.5">V30</text>
<text x="197.9" y="70.3">W34</text>
<text x="33.4" y="76.3">VCC3B</text>
<text x="50.5" y="72.5" transform="rotate(-90 50.5 72.5)">2</text>
<text x="63.7" y="76.3">VCC2R5B</text>
<text x="145.4" y="72.1">C23</text>
<text x="145.4" y="73.9">C22</text>
<text x="145.6" y="75.7">F23</text>
<text x="145.6" y="77.5">F22</text>
<text x="197.9" y="73.9">E32</text>
<text x="197.9" y="75.7">F36</text>
<text x="197.9" y="77.5">G32</text>
<text x="50.5" y="79.9" transform="rotate(-90 50.5 79.9)">2</text>
<text x="90.2" y="79.7">[14]</text>
<text x="97.1" y="79.7">DISP_ON</text>
<text x="145.4" y="81.1">C33</text>
<text x="145.4" y="82.9">C31</text>
<text x="145.6" y="79.3">F26</text>
<text x="197.9" y="79.3">H36</text>
<text x="197.9" y="81.1">J32</text>
<text x="197.9" y="82.9">K36</text>
<text x="5.6" y="85.3">[14]</text>
<text x="9.6" y="85.3">NB_EDIDDATA</text>
<text x="42.9" y="84.7">3</text>
<text x="57.2" y="84.7">1</text>
<text x="145.6" y="84.7">F28</text>
<text x="145.6" y="86.5">F27</text>
<text x="197.9" y="84.7">L32</text>
<text x="197.9" y="86.5">M36</text>
<text x="197.9" y="88.3">N32</text>
<text x="106.4" y="90.7">[14]</text>
<text x="106.4" y="92.5">[14]</text>
<text x="106.4" y="94.3">[14]</text>
<text x="110.4" y="90.7">NB_TXLCLKOUT-</text>
<text x="110.4" y="92.5">NB_TXLCLKOUT+</text>
<text x="110.4" y="94.3">NB_TXUCLKOUT-</text>
<text x="145.4" y="93.7">C25</text>
<text x="145.4" y="95.5">C24</text>
<text x="145.5" y="90.1">B30</text>
<text x="145.5" y="91.9">B29</text>
<text x="197.9" y="90.1">P36</text>
<text x="197.9" y="91.9">R32</text>
<text x="197.9" y="93.7">T36</text>
<text x="197.9" y="95.5">U32</text>
<text x="106.4" y="96.1">[14]</text>
<text x="108.2" y="99.7">[14]</text>
<text x="108.2" y="101.5">[14]</text>
<text x="110.4" y="96.1">NB_TXUCLKOUT+</text>
<text x="112.2" y="99.7">NB_TXLOUT0-</text>
<text x="112.2" y="101.5">NB_TXLOUT1-</text>
<text x="145.5" y="99.2">B34</text>
<text x="145.5" y="101">B33</text>
<text x="197.9" y="97.4">V36</text>
<text x="197.9" y="99.2">W32</text>
<text x="197.9" y="101">Y36</text>
<text x="108.2" y="103.3">[14]</text>
<text x="108.2" y="106.9">[14]</text>
<text x="112.2" y="103.3">NB_TXLOUT2-</text>
<text x="112.2" y="106.9">NB_TXLOUT0+</text>
<text x="145.5" y="102.8">B32</text>
<text x="145.5" y="106.4">A34</text>
<text x="197.9" y="104.6">D32</text>
<text x="197.9" y="106.4">E36</text>
<text x="108.2" y="108.7">[14]</text>
<text x="108.2" y="110.5">[14]</text>
<text x="112.2" y="108.7">NB_TXLOUT1+</text>
<text x="112.2" y="110.5">NB_TXLOUT2+</text>
<text x="145.4" y="113.6">C29</text>
<text x="145.5" y="108.2">A33</text>
<text x="145.5" y="110">B31</text>
<text x="197.9" y="108.2">F32</text>
<text x="197.9" y="110">G36</text>
<text x="197.9" y="111.8">H32</text>
<text x="197.9" y="113.6">J36</text>
<text x="108.2" y="116">[14]</text>
<text x="108.2" y="117.8">[14]</text>
<text x="108.2" y="114.2">[14]</text>
<text x="112.2" y="116">NB_TXUOUT1-</text>
<text x="112.2" y="117.8">NB_TXUOUT2-</text>
<text x="112.2" y="114.2">NB_TXUOUT0-</text>
<text x="145.4" y="115.4">D28</text>
<text x="145.4" y="117.2">C27</text>
<text x="197.9" y="115.4">K32</text>
<text x="197.9" y="117.2">L36</text>
<text x="197.9" y="119">M32</text>
<text x="108.2" y="123.2">[14]</text>
<text x="108.2" y="125">[14]</text>
<text x="108.2" y="121.4">[14]</text>
<text x="112.2" y="123.2">NB_TXUOUT1+</text>
<text x="112.2" y="125">NB_TXUOUT2+</text>
<text x="112.2" y="121.4">NB_TXUOUT0+</text>
<text x="145.4" y="120.8">C28</text>
<text x="145.4" y="122.6">D27</text>
<text x="145.4" y="124.4">C26</text>
<text x="197.9" y="120.8">N36</text>
<text x="197.9" y="122.6">P32</text>
<text x="197.9" y="124.4">R36</text>
<text x="197.9" y="126.2">T32</text>
<text x="197.9" y="128">U36</text>
<text x="197.9" y="129.8">V32</text>
<text x="197.9" y="131.6">W36</text>
<text x="7.3" y="155.4">[4]</text>
<text x="17.2" y="155.4">CFG5</text>
<text x="7.3" y="159">[4]</text>
<text x="17.2" y="159">CFG6</text>
<text x="7.3" y="162.7">[4]</text>
<text x="7.3" y="166.3">[4]</text>
<text x="16.3" y="166.3">CFG16</text>
<text x="17.2" y="162.7">CFG9</text>
<text x="225.5" y="201.3">Size</text>
<text x="225.5" y="203.1">Custom</text>
<text x="232.7" y="201.3">Document Number</text>
<text x="285" y="201.3">Rev</text>
<text x="225.5" y="206.7">Date:</text>
<text x="232.7" y="206.7">Tuesday, May 10, 2005</text>
<text x="261.5" y="206.7">Sheet</text>
<text x="270.5" y="206.7">5</text>
<text x="275.9" y="206.7">of</text>
<text x="281.4" y="206.7">72</text>
</g>
<g font-size="1.6" fill="#f00">
<text x="112.2" y="10.5">PCIE_CLK_MCH#</text>
<text x="204.2" y="6.9">EXP_COMP</text>
<text x="112.2" y="12.3">PCIE_CLK_MCH</text>
<text x="112.2" y="17.7">NB_S-COMP</text>
<text x="112.2" y="21.3">NB_S-C/R</text>
<text x="112.2" y="19.5">NB_S-Y/G</text>
<text x="112.2" y="39.3">NB_DDCC</text>
<text x="112.2" y="41.1">NB_DDCD</text>
<text x="112.2" y="42.9">NB_B</text>
<text x="112.2" y="46.5">NB_G</text>
<text x="112.2" y="50.1">NB_R</text>
<text x="132" y="51.9">CRT_COM#</text>
<text x="133.9" y="53.7">VSYNC</text>
<text x="133.9" y="55.5">HSYNC</text>
<text x="133.9" y="57.3">REFSET</text>
<text x="31.4" y="66.4">DDCCLK1</text>
<text x="73.8" y="66.4">DDC_CLK</text>
<text x="135.7" y="68.2">LBKLT_CTL E25</text>
<text x="114" y="75.4">DDC_CLK</text>
<text x="114" y="77.2">DDC_DATA</text>
<text x="30.3" y="84.4">DDCDATA1</text>
<text x="72.7" y="84.4">DDC_DATA</text>
<text x="34.7" y="104.2">NB_VSYNC</text>
<text x="34.7" y="113.2">NB_HSYNC</text>
<text x="178.9" y="167.3">NB_B</text>
<text x="178.9" y="163.7">NB_R</text>
<text x="178.9" y="165.5">NB_G</text>
<text x="249.3" y="165.5">NB_S-Y/G</text>
<text x="249.3" y="163.7">NB_S-COMP</text>
<text x="249.3" y="167.3">NB_S-C/R</text>
<text x="178.9" y="169.2">CRT_COM#</text>
</g>
<g font-size="1.6" fill="#004080">
<text x="150.6" y="8">SDVOCTRL_DATA</text>
<text x="150.6" y="9.8">SDVOCTRL_CLK</text>
<text x="150.6" y="11.6">GCLKN</text>
<text x="185" y="9.8">EXP_ICOMPO</text>
<text x="186.2" y="8">EXP_COMPI</text>
<text x="150.6" y="13.4">GCLKP</text>
<text x="187.2" y="13.4">EXP_RXN0</text>
<text x="187.2" y="15.2">EXP_RXN1</text>
<text x="187.2" y="17">EXP_RXN2</text>
<text x="150.6" y="18.8">TVDAC_A</text>
<text x="150.6" y="20.6">TVDAC_B</text>
<text x="150.6" y="22.4">TVDAC_C</text>
<text x="187.2" y="18.8">EXP_RXN3</text>
<text x="187.2" y="20.6">EXP_RXN4</text>
<text x="187.2" y="22.4">EXP_RXN5</text>
<text x="150.6" y="24.2">TV_REFSET</text>
<text x="150.6" y="26">TV_IRTNA</text>
<text x="150.6" y="29.6">TV_IRTNC</text>
<text x="150.6" y="27.8">TV_IRTNB</text>
<text x="187.2" y="24.2">EXP_RXN6</text>
<text x="187.2" y="26">EXP_RXN7</text>
<text x="187.2" y="27.8">EXP_RXN8</text>
<text x="187.2" y="29.6">EXP_RXN9</text>
<text x="186.3" y="31.4">EXP_RXN10</text>
<text x="186.3" y="33.2">EXP_RXN11</text>
<text x="186.3" y="35">EXP_RXN12</text>
<text x="150.6" y="40.4">DDCCLK</text>
<text x="186.3" y="36.8">EXP_RXN13</text>
<text x="186.3" y="38.6">EXP_RXN14</text>
<text x="186.3" y="40.4">EXP_RXN15</text>
<text x="150.6" y="42.2">DDCDATA</text>
<text x="150.6" y="44">BLUE</text>
<text x="150.6" y="45.8">BLUE#</text>
<text x="150.6" y="47.6">GREEN</text>
<text x="187.3" y="44">EXP_RXP0</text>
<text x="187.3" y="45.8">EXP_RXP1</text>
<text x="187.3" y="47.6">EXP_RXP2</text>
<text x="150.6" y="49.4">GREEN#</text>
<text x="150.6" y="51.2">RED</text>
<text x="150.6" y="53">RED#</text>
<text x="187.3" y="49.4">EXP_RXP3</text>
<text x="187.3" y="51.2">EXP_RXP4</text>
<text x="187.3" y="53">EXP_RXP5</text>
<text x="150.6" y="54.8">VSYNC</text>
<text x="150.6" y="56.6">HSYNC</text>
<text x="150.6" y="58.4">REFSET</text>
<text x="187.3" y="54.8">EXP_RXP6</text>
<text x="187.3" y="56.6">EXP_RXP7</text>
<text x="187.3" y="58.4">EXP_RXP8</text>
<text x="186.4" y="62.1">EXP_RXP10</text>
<text x="186.4" y="63.9">EXP_RXP11</text>
<text x="186.4" y="65.7">EXP_RXP12</text>
<text x="187.3" y="60.2">EXP_RXP9</text>
<text x="150.6" y="69.3">LBKLT_CTRL</text>
<text x="150.6" y="71.1">LBKLT_EN</text>
<text x="186.4" y="67.5">EXP_RXP13</text>
<text x="186.4" y="69.3">EXP_RXP14</text>
<text x="186.4" y="71.1">EXP_RXP15</text>
<text x="150.6" y="72.9">LCTLA_CLK</text>
<text x="150.6" y="74.7">LCTLB_DATA</text>
<text x="150.6" y="76.5">LDDC_CLK</text>
<text x="187.4" y="74.7">EXP_TXN0</text>
<text x="187.4" y="76.5">EXP_TXN1</text>
<text x="150.6" y="80.1">LVDD_EN</text>
<text x="150.6" y="81.9">LIBG</text>
<text x="150.6" y="83.7">LVBG</text>
<text x="150.6" y="78.3">LDDC_DATA</text>
<text x="187.4" y="78.3">EXP_TXN2</text>
<text x="187.4" y="80.1">EXP_TXN3</text>
<text x="187.4" y="81.9">EXP_TXN4</text>
<text x="187.4" y="83.7">EXP_TXN5</text>
<text x="150.6" y="85.5">LVREFH</text>
<text x="150.6" y="87.3">LVREFL</text>
<text x="187.4" y="85.5">EXP_TXN6</text>
<text x="187.4" y="87.3">EXP_TXN7</text>
<text x="187.4" y="89.1">EXP_TXN8</text>
<text x="150.6" y="90.9">LACLKN</text>
<text x="150.6" y="92.7">LACLKP</text>
<text x="150.6" y="94.5">LBCLKN</text>
<text x="186.5" y="92.7">EXP_TXN10</text>
<text x="186.5" y="94.5">EXP_TXN11</text>
<text x="187.4" y="90.9">EXP_TXN9</text>
<text x="150.6" y="96.3">LBCLKP</text>
<text x="150.6" y="99.9">LADATAN0</text>
<text x="150.6" y="101.7">LADATAN1</text>
<text x="186.5" y="96.3">EXP_TXN12</text>
<text x="186.5" y="98.1">EXP_TXN13</text>
<text x="186.5" y="99.9">EXP_TXN14</text>
<text x="186.5" y="101.7">EXP_TXN15</text>
<text x="150.6" y="103.5">LADATAN2</text>
<text x="150.6" y="107.1">LADATAP0</text>
<text x="187.5" y="105.3">EXP_TXP0</text>
<text x="187.5" y="107.1">EXP_TXP1</text>
<text x="150.6" y="108.9">LADATAP1</text>
<text x="150.6" y="110.7">LADATAP2</text>
<text x="187.5" y="108.9">EXP_TXP2</text>
<text x="187.5" y="110.7">EXP_TXP3</text>
<text x="187.5" y="112.5">EXP_TXP4</text>
<text x="150.6" y="114.3">LBDATAN0</text>
<text x="150.6" y="116.2">LBDATAN1</text>
<text x="150.6" y="118">LBDATAN2</text>
<text x="187.5" y="114.3">EXP_TXP5</text>
<text x="187.5" y="116.2">EXP_TXP6</text>
<text x="187.5" y="118">EXP_TXP7</text>
<text x="187.5" y="119.8">EXP_TXP8</text>
<text x="150.6" y="121.6">LBDATAP0</text>
<text x="150.6" y="123.4">LBDATAP1</text>
<text x="150.6" y="125.2">LBDATAP2</text>
<text x="186.6" y="123.4">EXP_TXP10</text>
<text x="186.6" y="125.2">EXP_TXP11</text>
<text x="187.5" y="121.6">EXP_TXP9</text>
<text x="186.6" y="127">EXP_TXP12</text>
<text x="186.6" y="128.8">EXP_TXP13</text>
<text x="186.6" y="130.6">EXP_TXP14</text>
<text x="186.6" y="132.4">EXP_TXP15</text>
</g>
<g font-size="1.4">
<text x="77.6" y="146.6">Low</text>
<text x="93.8" y="146.6">NO_ASM</text>
<text x="68.6" y="150.2">CFG3</text>
<text x="68.7" y="153.7">CFG5</text>
<text x="77.4" y="150.1">DDR533</text>
<text x="77.4" y="153.7">DMIx2</text>
<text x="68.6" y="157.3">CFG6</text>
<text x="68.6" y="161.1">CFG7</text>
<text x="77.4" y="160.9">DT CPU</text>
<text x="93.6" y="157.3">DDR</text>
<text x="68.4" y="164.7">CFG9</text>
<text x="93.4" y="164.7">Normal Operation</text>
<text x="68.4" y="168.3">CFG11</text>
<text x="68.4" y="173.7">CFG12</text>
<text x="77.4" y="173.5">01 : XOR Mode Enabled</text>
<text x="77.4" y="171.7">00 : Reserved</text>
<text x="77.4" y="168.3">FSB533</text>
<text x="68.4" y="175.5">CFG13</text>
<text x="77.4" y="175.3">10 : All Z Mode Enabled</text>
<text x="68.6" y="181.6">CFG16</text>
<text x="76.3" y="180.6">FSB Dynamic ODT</text>
<text x="76.3" y="182.2">Disabled</text>
<text x="77.6" y="195.3">NO_ASM</text>
<text x="93.8" y="195.3">High</text>
<text x="68.6" y="198.9">CFG3</text>
<text x="68.7" y="202.4">CFG5</text>
<text x="93.4" y="202.4">VTT=1.2V</text>
<text x="93.6" y="198.8">CPUCORE=1.5V</text>
</g>
<g font-size="1.4" fill="#f00">
<text x="93.6" y="153.5">DMIx4</text>
<text x="77.4" y="157.3">DDR II</text>
<text x="93.4" y="160.9">Mobile CPU</text>
<text x="77.4" y="164.5">Reverse Lane</text>
<text x="77.4" y="177.1">11 : Normal Operation</text>
<text x="92.6" y="180.7">FSB Dynamic ODT</text>
<text x="92.6" y="182.4">Enabled</text>
<text x="77.4" y="198.8">CPUCORE=1.05V</text>
<text x="77.4" y="202.4">VTT=1.05V</text>
</g>
<g font-size="1.4" fill="#800000">
<text x="110" y="163.6">CFG9 : PCI-E Graphics Lane</text>
<text x="110" y="165.3">Note : If in integrated GFX mode,need to use lane-reversal ADD2 add-in card</text>
<text x="110" y="167">since SDVO i/f does not support lane reversal.</text>
</g>
<g font-size="1.3">
<text x="30.7" y="1.4">5</text>
<text x="88.4" y="1.4">4</text>
<text x="146.1" y="1.4">3</text>
<text x="203.8" y="1.4">2</text>
<text x="261.5" y="1.4">1</text>
<text x=".5" y="28.7">D</text>
<text x="290.8" y="28.7">D</text>
<text x=".5" y="80.1">C</text>
<text x="290.8" y="80.1">C</text>
<text x=".5" y="131.4">B</text>
<text x="290.8" y="131.4">B</text>
<text x=".5" y="182.8">A</text>
<text x="290.8" y="182.8">A</text>
<text x="30.7" y="208.7">5</text>
<text x="88.4" y="208.7">4</text>
<text x="146.1" y="208.7">3</text>
<text x="203.8" y="208.7">2</text>
<text x="261.5" y="208.7">1</text>
</g>
</svg>
